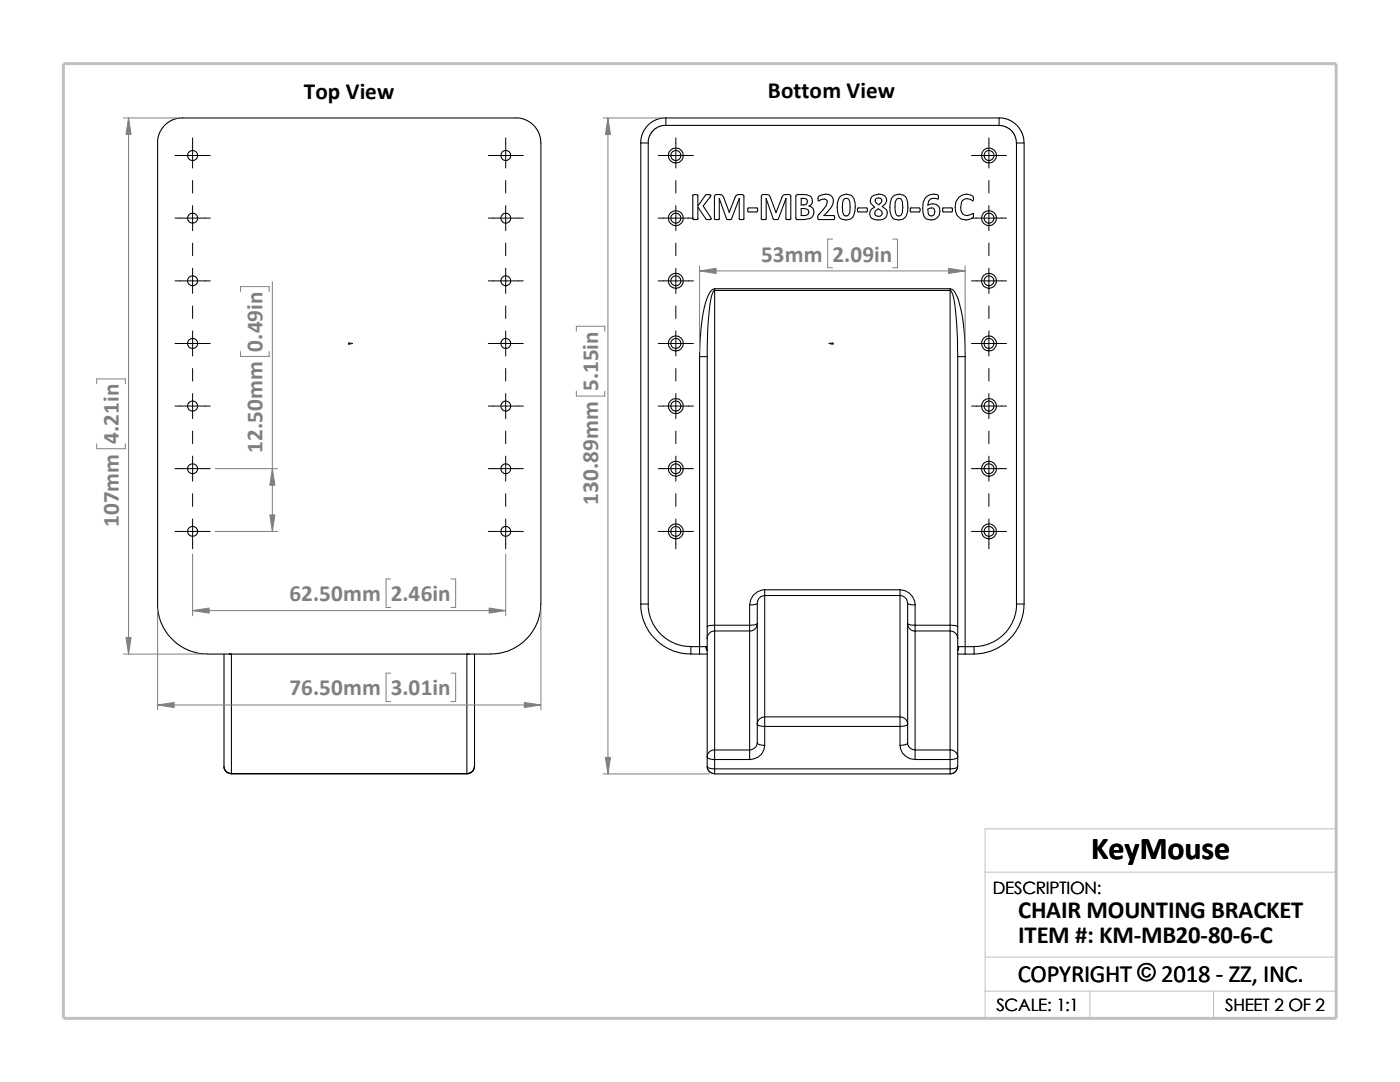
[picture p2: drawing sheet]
<svg xmlns="http://www.w3.org/2000/svg" width="279mm" height="216mm" viewBox="0 0 279 216" stroke-linecap="round" stroke-linejoin="round" font-family="sans-serif">
<path d="M196.6 174h70.1M196.6 197.8h70.1M196.6 191h70.1M217.5 197.8v5.4M242.2 197.8v5.4M26.8 203.2h239.9v-37.8h-70.1v37.8" fill="none" stroke="#c0c0c0" stroke-width=".2"/>
<path d="M12.7 12.7h254v190.5h-254z" fill="none" stroke="#c0c0c0" stroke-width=".59"/>
<g fill="none" stroke="#000" stroke-width=".21">
<path d="M31.5 28.5l.2-1.6 .9-1.7 1.5-1.1 1.7-.6h67.7l1.8 .6 1.4 1.1 1 1.7 .2 1.6v92M31.5 28.5v92.9l.4 2.3 .7 1.5 .9 1.5 1.4 1.4 1.8 1.2 1.6 .7 1.5 .4 1.6 .1M127.9 28.5v92M127.9 28.5h1.5M129.4 28.5v92M132.9 23.5l-.9 .1-1.1 .3-1.1 .7-.7 .6-1 1.7-.2 1.6M132.9 23.5h66.5M132.9 25h-.6l-.9 .3-1.1 .8-.8 1.3-.1 1.1M132.9 23.5v1.5M138.3 38.9a.91 .91 0 0 1 1 .1v2.1l1.5-2.1a.87 .87 0 0 1 1.1 0l-1.6 2.1 1.6 2.5a.72 .72 0 0 1-1.1 0l-1.5-2.3v2.3a.69 .69 0 0 1-1 .1zM143.6 39.6l-.1 4.2a.7 .7 0 0 1-.9-.2v-4.4l.1-.3 .9-.1 .6 .2 1.3 3.4M143.6 39.6l1.4 4a.85 .85 0 0 0 1 0l1.5-4"/>
<path d="M143.6 39.6h.1M147.5 39.6v4a.59 .59 0 0 0 1 0v-4.5l-.4-.3h-.7a.71 .71 0 0 0-.7 .6l-1.2 3M147.5 39.6h.1M152.9 39.6v4a.7 .7 0 0 1-.9 .2l-.1-4.6 .2-.3 .9-.1 .5 .2 1.4 3.4 1.1-3a.71 .71 0 0 1 .7-.6h.7a.37 .37 0 0 1 .4 .4v4.4a.66 .66 0 0 1-.9 .1l-.1-4.1M152.9 39.6l1.4 4a.91 .91 0 0 0 1.1 0l1.4-4M152.9 39.6h.1M156.8 39.6h.1M158.9 38.9h.1a4.5 4.5 0 0 1 2.8 .3 1.19 1.19 0 0 1-.3 1.9 1.32 1.32 0 0 1 1 1.2 1.32 1.32 0 0 1-.8 1.3l-1.2 .2h-1.5l-.2-.2zM159.9 39.6l1 .1a.69 .69 0 0 1 .2 .8 .69 .69 0 0 1-.7 .4h-.5zM163.4 39.2a1.96 1.96 0 0 1 2.8 .4 2.73 2.73 0 0 1-1.2 2.8l-.6 .6h2a.56 .56 0 0 1 0 .8h-3.1a.91 .91 0 0 1 .1-1l1.5-1.8 .2-.7a.64 .64 0 0 0-.6-.6l-1.1 .4-.2-.5zM167.7 39.2a1.74 1.74 0 0 1 1.9-.4 1.74 1.74 0 0 1 1 1.6 4.2 4.2 0 0 1-.5 3 1.72 1.72 0 0 1-1.9 .4 1.72 1.72 0 0 1-1.1-1.6 3.8 3.8 0 0 1 .6-3zM168.4 39.8a.78 .78 0 0 1 1 0 4 4 0 0 1-.1 3.1 .62 .62 0 0 1-.9 0 4.3 4.3 0 0 1 0-3.1z"/>
<path d="M174 39.2a1.97 1.97 0 0 1 2.9 .3 1.44 1.44 0 0 1-.8 1.7l.7 .6a1.4 1.4 0 0 1 0 1.6 1.4 1.4 0 0 1-1.5 .5l-.7-.1a1.21 1.21 0 0 1-1-.8 1.21 1.21 0 0 1 .3-1.3l.6-.4-.6-.6a1.21 1.21 0 0 1 .1-1.5zM174.8 39.7a.74 .74 0 0 1 1.2 .3l-.1 .3-.5 .6a.93 .93 0 0 1-.7-1.1zM178.2 39.2a1.72 1.72 0 0 1 1.9-.4 1.72 1.72 0 0 1 1 1.6 3.3 3.3 0 0 1-.9 3.3 1.71 1.71 0 0 1-2.6-1.5 4 4 0 0 1 .6-3zM178.9 39.8a.72 .72 0 0 1 1 0 4.3 4.3 0 0 1 0 3.1 .66 .66 0 0 1-1 0 4 4 0 0 1 0-3.1zM184.7 39.4a2.09 2.09 0 0 1 2.5-.4l.1 .7h-.1a1.58 1.58 0 0 0-1.9 .4l-.1 .8a1.54 1.54 0 0 1 1.9 .1 1.54 1.54 0 0 1 .4 1.9 1.81 1.81 0 0 1-3.1 .3 4.8 4.8 0 0 1 .3-3.8zM191.3 39.4a2.17 2.17 0 0 1 2.9-.2l.1 .7-.2 .2a1.39 1.39 0 0 0-2.2 .2 2.01 2.01 0 0 0 .6 2.6 2.26 2.26 0 0 0 1.7-.3l.1 .6a2.12 2.12 0 0 1-2.5 .5 2.12 2.12 0 0 1-1.2-2.3l.2-1.1zM199.4 23.5v1.5h-66.5M199.4 23.5l.9 .1 1 .3 .8 .4 .9 .8 1 1.5 .3 1v.9M199.4 25.1l1.3 .2 1.1 .7 .7 1 .4 1.5M202.9 28.5v92M202.9 28.5h1.5v92M142.6 57.6v.4"/>
<path d="M142.6 58v66.8M142.6 58h47M142.6 57.6h47M142.6 57.6a2.31 2.31 0 0 0-1.5 1.8 38 38 0 0 0-1.5 11.8M142.6 58a2.47 2.47 0 0 0-.7 1.7 65.2 65.2 0 0 0-.8 11.5M145.5 42.4h.1M149.3 41.5h1.7a.49 .49 0 0 1 0 .8h-1.6l-.2-.2zM159.9 41.6a1.09 1.09 0 0 1 1.5 .7 .73 .73 0 0 1-.8 .7h-.7zM171.2 41.5h1.7a.56 .56 0 0 1 0 .8h-1.7l-.1-.4zM174.8 42.1l.5-.4 .4 .3a.65 .65 0 0 1 .3 .7 .65 .65 0 0 1-.7 .5l-.5-.1a.67 .67 0 0 1 0-1zM181.7 41.5h1.7a.49 .49 0 0 1 0 .8h-1.6l-.1-.2zM185.2 41.7a.84 .84 0 0 1 1.3 .2l-.1 .9a.64 .64 0 0 1-.6 .3 .64 .64 0 0 1-.5-.5z"/>
<path d="M188.1 41.6l1.8-.1a.56 .56 0 0 1 0 .8h-1.7zM189.6 58a2.47 2.47 0 0 1 .8 1.7 70.4 70.4 0 0 1 .7 11.5M189.6 57.6l.4 .1a6.4 6.4 0 0 1 1.7 3.9l.7 4.4 .2 5.2M189.6 57.6v.4M189.6 58v66.8M139.6 71.2v57.8M139.6 71.2h1.5M141.1 71.2v53.9M191.1 71.2h1.5M191.1 71.2v53.9M192.6 71.2v57.8M152.6 118.8v24.2"/>
<path d="M152.6 117.7v1.1M152.6 118.8a1.49 1.49 0 0 0-1.5 1.6M152.6 117.7a3.1 3.1 0 0 0-3 3M152.6 118.8h27M152.6 117.7h27M179.6 118.8v24.2M179.6 118.8a1.57 1.57 0 0 1 1.5 1.6M179.6 117.7a3 3 0 0 1 3 3M179.6 117.7v1.1M44.7 130.5v22.4M45.8 130.5h.3M45.8 130.5l.4 .1"/>
<path d="M46 130.5l.2 .1M46.2 130.6v23.7M93.2 130.6v23.7M93.2 130.6h.1M93.3 130.5h.3l-.4 .1M94.7 130.5v22.4M107.9 120.5l-.1 1.6-.4 1.6-.6 1.5-1 1.5-1.7 1.7-1.4 .9-1.6 .7-1.6 .4-1.5 .1h-56.6M127.9 120.5l.1 1.8 .6 2 .9 1.8 1.1 1.2 1.7 1.5 1.7 1 2 .5 1.9 .2M127.9 120.5h1.5M129.4 120.5l.1 1.5 .4 1.5 .7 1.5 1.2 1.5 1.6 1.3 1.5 .7 1.5 .4 1.5 .1M137.9 130.5h1.7M139.6 130.5h1.5"/>
<path d="M139.6 129h-1.7v1.5M139.6 129v1.5M139.6 129h1.3M140.9 129l.2 .8M140.9 129h.2M140.9 129h.1M141.1 127.4v23.6M141.1 125.1v2.3M142.6 125.9v23.7M142.6 124.8v1.1M142.6 125.9h7M142.6 124.8h7"/>
<path d="M142.6 125.9a1.52 1.52 0 0 0-1.5 1.5M142.6 124.8a1.71 1.71 0 0 0-1.5 .3M149.6 120.7v4.1M149.6 125.9v23.7M149.6 124.8v1.1M149.6 124.8a1.92 1.92 0 0 0 1.5-.4 1.52 1.52 0 0 1-1.5 1.5M151.1 120.4v24M151.1 120.4l-.6 .2-.9 .1M181.1 120.4v24M181.1 120.4l.3 .2 1.2 .1M182.6 125.9h7M182.6 120.7v4.1"/>
<path d="M182.6 124.8h7M182.6 124.8a1.71 1.71 0 0 1-1.5-.4 1.45 1.45 0 0 0 1.5 1.5M182.6 125.9v23.7M182.6 124.8v1.1M189.6 125.9v23.7M189.6 125.9a1.6 1.6 0 0 1 1.5 1.5M189.6 124.8v1.1M189.6 124.8a1.92 1.92 0 0 1 1.5 .3M191.1 129h.2M191.1 130.5h1.5M191.1 127.4v23.6M191.1 125.1v2.3"/>
<path d="M191.3 129l-.2 .8M191.3 129h.1M191.3 129h1.3M192.6 129h1.8M192.6 129v1.5M194.4 129v1.5h-1.8M202.9 120.5l-.1 1.5-.4 1.5-.8 1.5-1.2 1.5-1.6 1.3-1.4 .7-1.6 .4-1.4 .1M202.9 120.5h1.5M204.4 120.5l-.2 1.8-.6 2-1.3 2.4-1.4 1.4-1.8 1.2-1.6 .7-1.5 .4-1.6 .1M44.7 152.9l.1 .7 .4 .5 1 .3M44.7 152.9a1.45 1.45 0 0 0 1.5 1.4M46.2 154.3l47 .1"/>
<path d="M46.2 154.3h47M93.2 154.3v.1M94.7 152.9l-.4 1-.5 .4-.6 .1M94.7 152.9a1.52 1.52 0 0 1-1.5 1.4M141.1 151a1.59 1.59 0 0 0 1.5 .6M141.1 152.9a1.36 1.36 0 0 0 1.5 .5M141.1 151v1.9M141.1 152.9l.2 .7 .3 .5 1 .3M142.6 153.4v1h47M142.6 149.6v2M142.6 151.6h7M142.6 153.4h47"/>
<path d="M142.6 151.6v1.8M142.6 149.6h7M142.6 149.6a1.38 1.38 0 0 0-1.5 1.4M149.6 149.6v2M151.1 144.4a1.36 1.36 0 0 0 1.5 .5M151.1 148.2a1.36 1.36 0 0 0 1.5 .5M151.1 148.2a1.5 1.5 0 0 1-1.5 1.4M151.1 144.4v3.8M152.6 143v1.9M152.6 148.7a2.86 2.86 0 0 1-3 2.9M152.6 144.9h27M152.6 143h27"/>
<path d="M152.6 144.9v3.8M152.6 143a1.45 1.45 0 0 0-1.5 1.4M179.6 143v1.9M179.6 143a1.53 1.53 0 0 1 1.5 1.4M179.6 148.7a2.89 2.89 0 0 0 3 2.9M179.6 144.9v3.8M181.1 144.4a1.5 1.5 0 0 1-1.5 .5M181.1 148.2a1.5 1.5 0 0 1-1.5 .5M181.1 148.2a1.43 1.43 0 0 0 1.5 1.4M181.1 144.4v3.8M182.6 151.6h7M182.6 149.6h7"/>
<path d="M182.6 149.6v2M189.6 153.4v1M189.6 149.6v2M189.6 149.6a1.45 1.45 0 0 1 1.5 1.4M189.6 151.6v1.8M191.1 152.9l-.3 1-.6 .4-.6 .1M191.1 151v1.9M191.1 151a1.77 1.77 0 0 1-1.5 .6M191.1 152.9a1.5 1.5 0 0 1-1.5 .5"/>
<circle cx="38.4" cy="31" r="1.01"/>
<circle cx="100.9" cy="31" r="1"/>
<circle cx="134.9" cy="31" r="1.5"/>
<circle cx="134.9" cy="31" r="1.01"/>
<circle cx="197.4" cy="31" r="1"/>
<circle cx="197.4" cy="31" r="1.49"/>
<circle cx="38.4" cy="56" r="1"/>
<circle cx="38.4" cy="43.5" r="1"/>
<circle cx="100.9" cy="56" r=".99"/>
<circle cx="100.9" cy="43.5" r=".99"/>
<circle cx="134.9" cy="56" r="1"/>
<circle cx="134.9" cy="43.5" r="1.51"/>
<circle cx="134.9" cy="56" r="1.51"/>
<circle cx="134.9" cy="43.5" r="1"/>
<circle cx="197.4" cy="56" r=".99"/>
<circle cx="197.4" cy="43.5" r=".99"/>
<circle cx="197.4" cy="43.5" r="1.5"/>
<circle cx="197.4" cy="56" r="1.5"/>
<circle cx="38.4" cy="68.5" r="1"/>
<circle cx="100.9" cy="68.5" r=".99"/>
<circle cx="134.9" cy="68.5" r="1.5"/>
<circle cx="134.9" cy="68.5" r="1"/>
<circle cx="197.4" cy="68.5" r="1.49"/>
<circle cx="197.4" cy="68.5" r=".99"/>
<circle cx="38.4" cy="81" r="1.01"/>
<circle cx="38.4" cy="93.5" r="1"/>
<circle cx="100.9" cy="81" r="1"/>
<circle cx="100.9" cy="93.5" r=".99"/>
<circle cx="134.9" cy="81" r="1.01"/>
<circle cx="134.9" cy="93.5" r="1.51"/>
<circle cx="134.9" cy="81" r="1.51"/>
<circle cx="134.9" cy="93.5" r="1"/>
<circle cx="197.4" cy="81" r="1"/>
<circle cx="197.4" cy="93.5" r=".99"/>
<circle cx="197.4" cy="81.1" r="1.5"/>
<circle cx="197.4" cy="93.5" r="1.5"/>
<circle cx="38.4" cy="106" r="1"/>
<circle cx="100.9" cy="106" r=".99"/>
<circle cx="134.9" cy="106" r="1.5"/>
<circle cx="134.9" cy="106" r="1"/>
<circle cx="197.4" cy="106" r="1.49"/>
<circle cx="197.4" cy="106" r=".99"/>
</g>
<g fill="#00f" stroke="#00f" stroke-width=".2">
<path d="M70 68.5h.4l-.4 .1z"/>
<path d="M165.4 68.5h.4v.1z"/>
</g>
<path d="M69.6 68.5h.8M69.6 68.4l.2 .3M69.7 68.5h.1M69.7 68.4v.3M69.8 68.4l-.3 .3M165.4 68.5h.9M166 68.4l.3 .3M166.1 68.5h.1M166.1 68.4v.3M166.2 68.4l-.3 .3" fill="none" stroke="#00f" stroke-width=".2"/>
<g fill="none" stroke="#000" stroke-width=".2">
<path d="M34.9 31h7.1M38.4 27.5v6M38.4 36v2.5M97.5 31h6.9M100.9 27.5v6M100.9 36v2.5M131.4 31h7M134.9 27.5v6M134.9 36v2.5M193.9 31h7M197.4 27.5v6M197.4 36v2.5"/>
<path d="M34.9 56h7.1M34.9 43.5h7.1M38.4 41v5M38.4 48.5v2.5M38.4 53.5v5M97.5 56h6.9M97.5 43.5h6.9M100.9 41v5M100.9 48.5v2.5M100.9 53.5v5M131.4 56h7M131.4 43.5h7"/>
<path d="M134.9 41v5M134.9 48.5v2.5M134.9 53.5v5M193.9 56h7M193.9 43.5h7M197.4 41v5M197.4 48.5v2.5M197.4 53.5v5M34.9 68.5h7.1M38.4 61v2.5M38.4 66v5M38.4 73.5v2.5"/>
<path d="M38.4 78.5v5M97.5 68.5h6.9M100.9 61v2.5M100.9 66v5M100.9 73.5v2.5M100.9 78.5v5M131.4 68.5h7M134.9 61v2.5M134.9 66v5M134.9 73.5v2.5M134.9 78.5v5M193.9 68.5h7"/>
<path d="M197.4 61v2.5M197.4 66v5M197.4 73.5v2.5M197.4 78.5v5M34.9 93.5h7.1M34.9 81h7.1M38.4 86v2.5M38.4 91v5M38.4 98.5v2.5M97.5 93.5h6.9M97.5 81h6.9M100.9 86v2.5"/>
<path d="M100.9 91v5M100.9 98.5v2.5M131.4 93.5h7M131.4 81h7M134.9 86v2.5M134.9 91v5M134.9 98.5v2.5M193.9 93.5h7M193.9 81h7M197.4 86v2.5M197.4 91v5M197.4 98.5v2.5"/>
<path d="M34.9 106h7.1M38.4 103.5v6M97.5 106h6.9M100.9 103.5v6M131.4 106h7M134.9 103.5v6M193.9 106h7M197.4 103.5v6"/>
</g>
<g fill="none" stroke="#808080" stroke-width=".2">
<path d="M24.6 23.5h10.8M25.7 23.5v107M120.4 23.5h11.5M121.3 23.5v130.9M48 58.2v-1h5.7v1M54.4 56.2v49.8M139.6 53v17.1M139.6 54.1h53M166.2 47.7h-1v5.7h1M178.1 47.7h1v5.7h-1M192.6 53v17.1M19.3 76.6v-1h5.7v1"/>
<path d="M48 70.1v1h5.7v-1M115 66.1v-1h5.7v1M115 78.1v.9h5.7v-.9M19.3 88.6v.9h5.7v-.9M42.9 93.5h12.5M38.4 110.5v12.4M42.9 106h12.5M78 115.5h-1v5.7h1M90 115.5h.9v5.7h-.9M100.9 110.5v12.4M24.6 130.5h15.8M31.5 121.5v20.1"/>
<path d="M38.4 121.8h62.5M78 134.3h-1v5.7h1M90 134.3h.9v5.7h-.9M107.9 121.5v20.1M31.5 140.7h76.4M120.4 154.4h21.2"/>
</g>
<g fill="#808080" stroke="#808080" stroke-width=".2">
<path d="M25.7 23.5l.5 3.3h-1.1z"/>
<path d="M25.1 127.2h1.1l-.5 3.3z"/>
<path d="M31.5 140.7l3.3-.5v1z"/>
<path d="M104.6 140.2l3.3 .5-3.3 .5z"/>
<path d="M38.4 121.8l3.3-.5v1z"/>
<path d="M97.6 121.3l3.3 .5-3.3 .5z"/>
<path d="M54.4 93.5l.5 3.3h-1.1z"/>
<path d="M53.8 102.7h1.1l-.5 3.3z"/>
<path d="M121.3 23.5l.5 3.3h-1z"/>
<path d="M120.8 151.1h1l-.5 3.3z"/>
<path d="M139.6 54.1l3.3-.5v1z"/>
<path d="M189.3 53.6l3.3 .5-3.3 .5z"/>
</g>
<text font-size="6.4" x="217.8" y="171.4">KeyMouse</text>
<g font-size="4.9">
<text x="203.2" y="183.2">CHAIR MOUNTING BRACKET</text>
<text x="203.2" y="188.1">ITEM #: KM-MB20-80-6-C</text>
<text x="203.1" y="195.9">COPYRIGHT © 2018 - ZZ, INC.</text>
</g>
<g font-size="4.6">
<text x="60.6" y="19.7">Top View</text>
<text x="153.2" y="19.6">Bottom View</text>
</g>
<g font-size="4.6" fill="#808080">
<text x="151.9" y="52.2">53mm</text>
<text x="166.2" y="52.2">2.09in</text>
<text x="52.4" y="70.1" transform="rotate(-90 52.4 70.1)">0.49in</text>
<text x="119.4" y="78.1" transform="rotate(-90 119.4 78.1)">5.15in</text>
<text x="23.7" y="88.6" transform="rotate(-90 23.7 88.6)">4.21in</text>
<text x="52.4" y="90.4" transform="rotate(-90 52.4 90.4)">12.50mm</text>
<text x="119.4" y="100.7" transform="rotate(-90 119.4 100.7)">130.89mm</text>
<text x="23.7" y="105.2" transform="rotate(-90 23.7 105.2)">107mm</text>
<text x="57.7" y="120">62.50mm</text>
<text x="78" y="120">2.46in</text>
<text x="57.7" y="138.8">76.50mm</text>
<text x="78" y="138.8">3.01in</text>
</g>
<g font-size="3.4">
<text x="198.2" y="178.5">DESCRIPTION:</text>
<text x="198.8" y="201.7">SCALE: 1:1</text>
<text x="244.5" y="201.7">SHEET 2 OF 2</text>
</g>
</svg>
